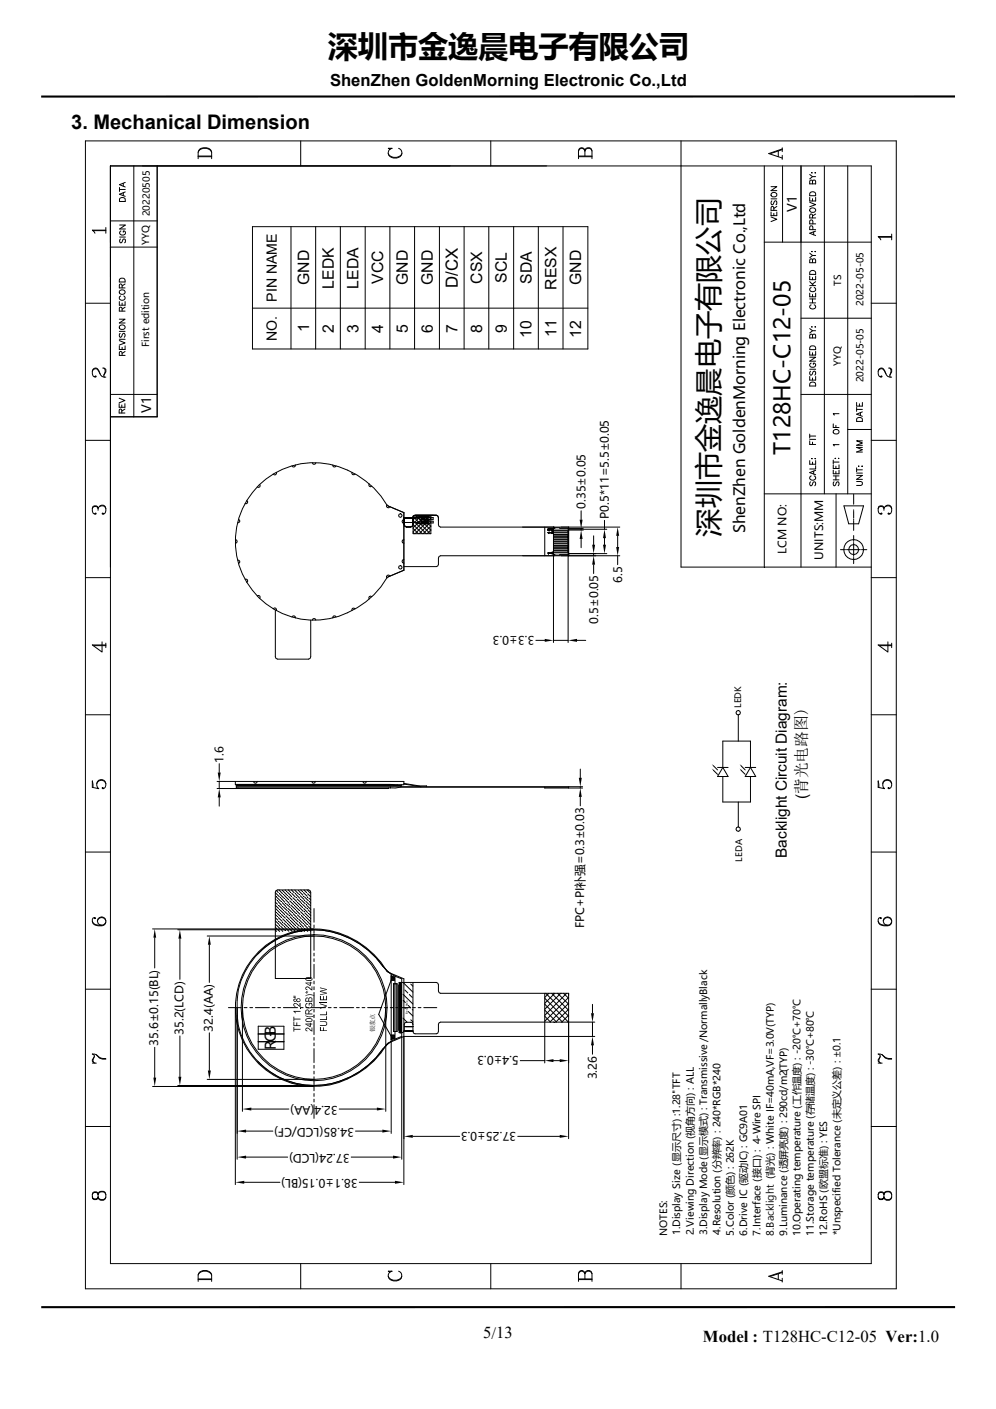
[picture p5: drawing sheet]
<svg xmlns="http://www.w3.org/2000/svg" width="210mm" height="297mm" viewBox="0 0 210 297" stroke-linecap="round" stroke-linejoin="round" font-family="sans-serif">
<path d="M8.7 20.1h192.7v.5h-192.7zM8.7 275.4l192.7-.1v.5h-192.7z" fill="#000"/>
<g fill="none" stroke="#000" stroke-width=".21">
<path d="M18 29.7h171v242h-171zM23.3 35h160.4v231.4h-160.4zM25.2 39.9h1.2M25.2 39.5v.9M26 38.7v.5M26.4 38.5l-1.2 .4 1.2 .5M28.2 35v52.9M33.1 35v52.9h-9.8M41.8 33.5v-1.4a1.52 1.52 0 0 1 1.4-1 1.52 1.52 0 0 1 1.4 1v1.4M41.8 32.1a1.6 1.6 0 0 1 2.8 0M41.8 33h2.8M41.8 32.9h2.8"/>
<path d="M63.4 29.7v5.3M81.9 32.4a1.66 1.66 0 0 0 2.8 0M84.1 31.3a1.06 1.06 0 0 1 .6 1.2 1.06 1.06 0 0 1-1.1 .8 1.25 1.25 0 0 1-1.3-.3 1.25 1.25 0 0 1-.3-1.3l.3-.3-.4-.1h.8l-.4 .1M103.5 29.7v5.3M122 31.8a.69 .69 0 0 1 .7-.5 .69 .69 0 0 1 .6 .5v1.1M122 33h2.8M122 32.9h2.8M123.3 31.8l-.1-.4a.7 .7 0 0 0-1.1 0l-.1 .4v1.7M123.3 31.8l.2-.4a.76 .76 0 0 1 .8-.2 .76 .76 0 0 1 .5 .6v1.7M123.3 31.8a.77 .77 0 0 1 .8-.6 .77 .77 0 0 1 .7 .6M143.6 29.7v89.9h40.1M161.2 35v84.6"/>
<path d="M162.6 39.4h1.2l-1.2 .8h1.2M164.1 31.8v1.2M164.9 31.2v.8M164.9 32.8v.8M164.9 31.4l-2.8 1 2.8 .9M164.9 31.5l-2.4 .9M165 35v16M168.9 35v84.6M170.7 36.8l.6 .4M171.2 36.4h.1zM171.3 38.2l.3-.2h.3l.1 .2v.6h-1.3l.2-.8 .4 .1v.7M171.9 36.4h.1z"/>
<path d="M172 37.2h-.7l-.6 .5M173.8 35v69.1M178.8 35v69.1M19.6 48.6h2.7M22.3 48.5h-2.8l.5 .7M22.3 48v1.2M23.3 46.6h9.8M23.3 52.1h9.8M25.2 58.9a.66 .66 0 0 1 .8-.2 .66 .66 0 0 1 .4 .7h-1.2zM25.2 41.9a.68 .68 0 0 1 1.2 .2v.4h-1.2zM25.2 47.4h1.2l-1.2 .9h1.2M25.2 50h1.2"/>
<path d="M25.4 50.4l-.2 .3 .2 .5h.2l.4-.8 .4 .1v.4l-.1 .3M25.5 48.7a.45 .45 0 0 0-.3 .5 .45 .45 0 0 0 .5 .4h.3a.43 .43 0 0 0 .5-.5 .43 .43 0 0 0-.5-.4v.3M26 40.6v.6M26.4 59.9l-.6 .4M26.4 40.5l-1.2 .4 1.2 .5M53.2 47.8h70.8v25.8h-70.8zM61.4 47.8v25.8M66.6 47.8v25.8M71.8 47.8v25.8M77 47.8v25.8M82.2 47.8v25.8M87.4 47.8v25.8"/>
<path d="M92.7 47.8v25.8M97.9 47.8v25.8M103.1 47.8v25.8M108.3 47.8v25.8M113.5 47.8v25.8M118.7 47.8v25.8M161.2 51h22.5M162.6 45.7l1.2 .5-1.2 .5M162.6 44.7v.8h1.2v-.8M162.6 41.9h1.2M162.8 42.3l-.2 .4 .2 .5 .2-.1 .4-.7 .2-.1 .2 .4-.2 .5M163.2 44.4l-.1-.8h-.4l-.1 .8h1.2"/>
<path d="M163.2 45v.5M163.8 43.5l-.6 .4M170.7 42.7l1.3 .4-1.3 .5M170.7 41.6v.8h1.3v-.8M170.7 58.2v.8h1.3v-.8M170.7 59.4l.9 .8M170.7 53.4l.6 .5M170.8 44.1a.61 .61 0 0 1 .8-.3 .61 .61 0 0 1 .3 .7 .6 .6 0 0 1-.7 .3 .6 .6 0 0 1-.4-.7zM170.8 57.3a.69 .69 0 0 1 1.2 .1v.5h-1.3zM170.9 40.5h.9l.2 .8h-1.3zM171.2 53h.1zM171.3 45.9v-.6l-.3-.2-.3 .3v.5h1.3"/>
<path d="M171.3 54.9l.3-.3h.3l.1 .3v.5h-1.3l.2-.8 .4 .1v.7M171.3 41.9v.5M171.3 58.5v.5M171.4 48.4l-.1-.8h-.4l-.2 .8h1.3M171.4 47.2l-.1-.7h-.5l-.1 .7h1.3M171.6 48.9v.6M171.9 53h.1zM172 53.9h-.7l-.6 .4M172 48.7l-1.3 .5 1.3 .5M172 45.1l-.7 .4M172 59.4l-.7 .5M185.3 50h2.7"/>
<path d="M188 49.9h-2.8l.5 .7M188 49.3v1.3M18 63.9h5.3M19.5 78.3a.71 .71 0 0 1 1-.4l.6 .9M20 79.4l.2-.2 .1 .2-.1 .1a.97 .97 0 0 1-.8-1 .97 .97 0 0 1 .9-.9 2.38 2.38 0 0 1 .9 1.5l.3 .3 .8 .1M21.7 77.6l.6 .3v.5l-.4 .7M21.9 77.6l.3 .4-.3 1.1 .1 .4M25.2 71.8l1.2 .5-1.2 .4M25.2 67.3h1.2l-1.2 .8h1.2M25.2 72.9v.8h1.2v-.8M25.2 63.6v.7h1.2v-.7M25.2 71.5h1.2"/>
<path d="M25.2 69.9h1.2M25.3 70.3l-.1 .3 .1 .5 .3-.1 .3-.7h.3l.2 .3-.2 .5M25.3 61.2a.59 .59 0 0 1 .7-.1 .59 .59 0 0 1 .3 .7 .57 .57 0 0 1-.8 .2 .57 .57 0 0 1-.2-.8zM25.4 62.4a.47 .47 0 0 0-.2 .5 .47 .47 0 0 0 .4 .4h.3a.47 .47 0 0 0 .5-.4 .47 .47 0 0 0-.3-.5M25.8 74.9l-.1-.7-.3-.1-.2 .1v.7h1.2M25.8 65.6l-.1-.7h-.5v.7h1.2M25.8 60.7l-.1-.7-.3-.1-.2 .1v.7h1.2M25.8 63.9v.4M25.8 73.2v.5M26.4 74.1l-.6 .4M26.4 64.8l-.6 .4M53.2 65h70.8"/>
<path d="M168.9 67.1h14.8M170.7 75.3h1.3l-1.3 .8h1.3M170.7 61.8v.8h1.3v-.8M170.7 74.1v.8h1.3v-.8M170.7 79.4v.7h1.3v-.7M170.7 77.8h1.3M170.7 69.3l.6 .4M170.7 63.9h1.3M170.7 63h1.3M170.7 60.2h1.3M170.9 78.3l-.2 .2 .2 .6 .3-.1 .4-.7h.2l.2 .2-.2 .6M170.9 73a.67 .67 0 0 1 .8 0 .67 .67 0 0 1 .3 .7h-1.3z"/>
<path d="M171.1 76.6a.49 .49 0 0 0-.3 .6 .49 .49 0 0 0 .7 .2 .44 .44 0 0 0 .5-.4 .44 .44 0 0 0-.5-.4v.2M171.1 64.3a.44 .44 0 0 0-.4 .5 .44 .44 0 0 0 .5 .3 .52 .52 0 0 0 .7-.1 .52 .52 0 0 0-.1-.7h-.1M171.1 60.6a.44 .44 0 0 0-.4 .5 .44 .44 0 0 0 .5 .4 .52 .52 0 0 0 .7-.2 .52 .52 0 0 0-.1-.6l-.1-.1M171.2 68.9h.1M171.3 70.7l.3-.3 .3 .1 .1 .2v.5h-1.3l.2-.7 .4 .1v.6M171.3 62.1v.5M171.3 63v.9M171.3 74.4v.5M171.3 79.7v.4M171.9 68.9h.1M172 69.7h-.7l-.6 .5M183.7 63.9h5.3"/>
<path d="M185.2 78.3a.71 .71 0 0 1 1.1-.4l.5 .9M185.7 79.4l.2-.2 .1 .2-.1 .1a.97 .97 0 0 1-.7-1 .97 .97 0 0 1 .8-.9 2.37 2.37 0 0 1 1 1.5l.2 .3 .8 .1M187.4 77.6h.2l.4 .3v.5l-.4 .7M187.6 77.6l.3 .4-.3 1.1 .1 .4M18 92.8h5.3M23.3 83.2h9.8M25.1 83.9l1.2 .5-1.2 .5M25.1 85.1v.8h1.2v-.8M25.7 87.1l-.1-.7-.3-.2-.1 .2-.1 .7h1.2M25.7 85.4v.5M26.3 86.2l-.6 .5M58.3 99.6l-.2 .5-.5-.2"/>
<path d="M62.3 98v.3l-.3 .2-.4-.3M65.9 97.6l.3 .3 .3-.1 .1-.2M70.2 98l.2 .5 .5-.3M74.2 99.6v.2l.2 .3h.2l.3-.2M168.9 83.2h14.8M170.7 91.5v.8M170.7 92.9v.8h1.3M170.7 97.1v.8h1.3v-.8M170.7 92.6h1.3M170.7 91.9h1.3M170.9 80.7h.9l.2 .7h-1.3zM171.2 96.7h.1z"/>
<path d="M171.3 93.2v.5M171.3 97.4v.5M171.6 99.3v.6M171.9 96.7h.1zM172 98.2v.7h-1.3M172 99.1l-1.3 .5 1.3 .5M175.7 89.4v.7h1.2M175.7 97v.8M175.7 98v.8h1.2v-.8M175.7 99.1v.8h1.2v-.8M175.7 97.4h1.2M176.1 96.7h.1z"/>
<path d="M176.3 89.7v.4M176.3 98.3v.5M176.3 99.4v.5M176.8 96.7h.1M176.9 93.7h-1.2l.2 .3M176.9 87.2h-1.2l.2 .3M178.8 90.5h4.9M180.6 86.3h1.2M180.6 84.9v.7h1.2v-.7M180.6 85.9v.8M180.6 98.6v.9M180.6 99.7h1.2"/>
<path d="M180.6 99h1.2M180.7 88.3a.68 .68 0 0 1 1.1 .1v.4h-1.2zM181.1 98.2v.2zM181.2 85.1v.5M181.4 87v.6M181.8 98.2v.2zM181.8 94.3h-1.2l1.2 .5-1.2 .5h1.2M181.8 92.9h-1.2l1.2 .5-1.2 .5h1.2M181.8 86.8l-1.2 .5 1.2 .5M183.7 92.8h5.3M19.5 107.2l.4-.4h.4l.4 .4a.82 .82 0 0 1 .8-.7 .82 .82 0 0 1 .8 .7 .93 .93 0 0 1-.5 1.2l-.3-.1 .2-.2 .1 .2M20.7 107.6l-.2-.8-.6-.2a.98 .98 0 0 0-.5 1 .98 .98 0 0 0 .8 .8l.1-.1-.1-.2-.2 .2"/>
<path d="M21 106.8a.85 .85 0 0 1 1.3 .4M49.6 113.8l.3 .1 .1 .2-.1 .3-.3 .1M50.1 118.1l.5 .2-.1 .3-.2 .2M50.3 109.5l.2 .2 .1 .2-.5 .3M52.1 105.5l.1 .2v.3l-.5 .2M54.6 102.3a16.9 16.9 0 0 1 22.5-.9l1.7 1.5 1.5 1.7 1.3 1.9 3.6 1.6v12.1l-3.6 1.6a17.4 17.4 0 0 1-25.5 5.5 16.7 16.7 0 0 1-1.5-25zM54.8 102.1v.6h-.6M77.8 102l.1 .5 .3 .1 .2-.1M81.6 106.4l-.1 .3 .2 .3 .3 .1 .2-.3M84.2 108.4h.5v.5l-.3 .2-.2-.2zM84.2 119.3h.5v.6h-.5zM85.2 113.8l-.3 .1-.1 .2 .1 .3 .3 .1"/>
<path d="M85.2 118l-.3 .1-.1 .2 .1 .3 .3 .1M85.2 109.6l-.3 .1-.1 .2 .1 .3 .3 .1M85.2 109.1l.2 1.8 1.2 .2 .3-.2 .2-.3M85.2 109.2h2.4M87.1 109.1l.1-.3 .3-.2h4.5l.3 .2 .2 .3v1.5l.1 .4 .3 .1h27v6.1h-27l-.3 .1-.1 .3v1.4l-.2 .3-.3 .2h-6.8M87.1 108.8h3.8v3.7h-3.8zM87.1 112.2l.3 .3M87.1 111.4l1.1 1.1M87.1 110.6l2 1.9M87.1 109.7l2.8 2.8M87.1 108.9l3.6 3.6M87.6 109.2a5 5 0 0 1 2.6-.3v1.5a5 5 0 0 1-2.6-.2h-2.4"/>
<path d="M87.8 108.8l3.1 3M87.9 108.8l-.8 .8M88.5 109.1h2.8v.4h-2.8zM88.5 109.9h2.8v.4h-2.8zM88.7 108.8l2.2 2.1M88.8 108.8l-1.7 1.6M88.8 108.9v1.5M89.3 109.5h.3M89.3 109.1h.3M89.4 109.2h.1v.2h-.1zM89.5 108.8l1.4 1.3M89.5 109.9h.4"/>
<path d="M89.5 110.3h.4M89.6 108.8l-2.5 2.5M89.6 110h.2v.2h-.2zM90.1 109.5l.1 .1M90.1 110.3h.1M90.2 109l-.1 .1M90.2 109.8l-.1 .1M90.4 108.8l.5 .5M90.4 108.8l-3.3 3.3M90.9 111.7l-.8 .8M90.9 110.9l-1.7 1.6M90.9 110l-2.5 2.5"/>
<path d="M90.9 109.2l-3.4 3.3M114.9 111.1v6.1M115.6 116.6h.8l.1-.2v.4l-.1-.2h-.7l-.1 .2zM115.6 112.3h.8l.1-.2v.4l-.1-.2h-.7v.2zM115.6 112.3h.1M115.6 116.6v.2l.1-.2 .7 .1M115.6 111.7l.3 .2h-.2zM115.6 111.5l.3-.1 .5 .5-.3-.3a.25 .25 0 0 0-.3-.1 .25 .25 0 0 0-.2 .3zM115.6 111.7l.1 .2M115.6 112.3l.8 .1M115.6 111.8h.1M115.7 112.3v.2v-.2"/>
<path d="M115.7 111.7l.2 .2-.2-.1M115.7 111.4v.1M115.8 111.4h.1M115.8 111.9h.1M116 111.5h-.4v.2M116 111.5h.1M116.1 111.5l.1 .1M116.1 111.6v.1M116.1 111.6l-.4-.1-.1 .3M116.1 111.7l.2 .1M116.2 111.7h.1M116.2 111.6v.1"/>
<path d="M116.3 111.4h.2v.5zM116.3 111.4h.2v.5h-.2M116.3 111.4l.1 .1M116.3 111.8v.1M116.3 111.7v.1M116.3 111.4v.1M116.4 111.5v.4l-.1-.2M116.4 111.9h.1M116.4 112.5h.1M116.4 116.5l-.8 .1M116.4 116.8h.1M116.4 112.1l.1 .4"/>
<path d="M116.4 116.4l.1 .4M116.4 116.4h.1M116.4 112.2l-.8 .1M116.4 112.1h.1M116.7 116.1h3.1v.3h-3.1M116.7 115.6h3.1v.3h-3.1M116.7 115.1h3.1v.4h-3.1M116.7 114.7h3.1v.3h-3.1M116.7 114.2h3.1v.3h-3.1M116.7 113.8h3.1v.3h-3.1M116.7 113.3h3.1v.3h-3.1M116.7 112.8h3.1v.3h-3.1"/>
<path d="M116.7 112.3h3.1v.4h-3.1M116.7 111.9h3.1v.3h-3.1M116.7 111.1v6.1M116.7 117.3v18.2M116.7 111.4h.3v-.1l2.8 .1v.3h-3.1M116.7 116.5h3.1v.4h-1.7v.1h-1.1v-.1h-.3M119.8 117.1v18.4M119.9 111.7h3.1M119.9 111.4h3.1M119.9 116.7h8.1M119.9 111.6h8.1M120 111.1h10.7"/>
<path d="M120 117.2h10.7M122.5 107.7v1.9M122.5 111.4v.3M122.5 113.6v1.9M125.2 113v1.8M125.2 116.7v.5M125.2 119v1.9M127.5 109.7v1.9M127.5 113.4v1.4M130.2 113v2.3M130.2 117.2v1.8M161.2 104.1h22.5"/>
<path d="M170.9 101.6l-.2 .3 .2 .5 .3-.1 .4-.7h.2l.2 .3-.2 .5M171.1 100.3a.51 .51 0 0 0-.3 .7 .51 .51 0 0 0 .7 .2 .46 .46 0 0 0 .5-.3 .46 .46 0 0 0-.3-.6M175.7 101.2h1.2M175.7 100.3h1.2M175.9 101.6l-.2 .3 .2 .5 .3-.1 .4-.7h.1l.2 .3-.2 .5M176.3 100.3v.9M176.3 104.1v15.5M177.2 115.9h1M178 106.6h4.1l-1 3.8h-2.1zM178.4 115.9h.1M178.7 115.9h2.7M180 104.2v2.1"/>
<path d="M180 107.5v.1M180 107.8v1.4M180 109.4v.2M180 109.7v2.1M180 112.9v1.2M180 114.2v.1M180 114.5v2.7M180 117.4v.1M180 117.6v1.2M180.6 101.5h.9l.3 .4v.3l-.3 .1h-.9M180.6 100.2h1.2l-1.2 .9h1.2M181.5 115.9h.1"/>
<path d="M181.8 115.9h1M185.2 107.2l.4-.4h.4l.4 .4a.82 .82 0 0 1 .8-.7 .82 .82 0 0 1 .8 .7 .93 .93 0 0 1-.5 1.2l-.3-.1 .2-.2 .1 .2M186.4 107.6l-.1-.8-.7-.2a.98 .98 0 0 0-.4 1 .98 .98 0 0 0 .7 .8l.1-.1-.1-.2-.2 .2M186.7 106.8a.85 .85 0 0 1 1.3 .4M18 121.8h5.3M19.7 136.1h2.6M21.5 135.3v2.2l-2-1.5h2.8M22.3 135.6v.9M51.7 122.1l.5 .2-.1 .5M54.2 125.6h.6v.5M57.6 128.3l.5-.1 .2 .5M58.1 128.6v9.9l.1 .3 .3 .2h6.6l.3-.2 .1-.3v-7.8"/>
<path d="M61.6 130.1l.4-.3 .3 .2v.3M65.9 130.7l.3-.3 .3 .1 .1 .2M70.9 130.1l-.5-.3-.2 .5M74.9 128.4l-.3-.2h-.2l-.2 .2v.3M78.4 125.8l-.2-.1-.3 .1-.1 .5M82.2 121.5l-.2-.3-.3 .1-.2 .3 .1 .2M113 135h1.9M116.7 135h3.1M121.7 135h1.8M183.7 121.8h5.3M185.5 136.1h2.5M187.2 135.3v2.2l-2-1.5h2.8"/>
<path d="M188 135.6v.9M18 150.7h5.3M155.7 150.7v5.5M183.7 150.7h5.3M18 179.6h5.3M19.6 166l-.1-1.4v1.4l1.3 .3a1.03 1.03 0 0 1-.3-1.5 1.03 1.03 0 0 1 1.5-.2 1.03 1.03 0 0 1 0 1.5l-.2 .2-.3-.2 .2-.1 .1 .1M20.4 165.2a1 1 0 0 1 1-.7 1 1 0 0 1 .9 .7M45.8 164.7h3.7M45.8 166.2h4.3M46.2 161v1.9M46.2 164.7v1.5M46.2 168.1v1.8"/>
<path d="M49.6 164.7h35.6v.7h-35.6zM49.7 165.4l34 .1 1-.1M49.8 165.9h70.1v.2h-5v-.1M50.2 166.1v.1h31.7v-.1M50.2 165.5v.1M53.5 164.7l.1 .3 .3 .1 .2-.1 .1-.3M65.8 164.7l.1 .3 .2 .1 .3-.1 .1-.3M76.5 164.7l.1 .3 .3 .1 .2-.1 .2-.3M81.9 165.5v.1M82.3 165.9v.2M84.5 165.9v-.3h-34.7v.5h32.5M85.2 165.2l3.2 .5h1.6v.2"/>
<path d="M85.2 165.3l3.6 .6M119.9 166h-35.5l-2.1 .1M120 166.1h2.9M120 165.9h2.9M122.4 162.1v1.9M122.4 165.9v.2M122.4 168v1.9M150.4 161.4l.9 .9M150.4 162.4l.9 .8M151.3 161.8h2.2M152.4 161.8l1.1 1.9h-2.2zM152.4 161.8v-5.6h5.9v5.6"/>
<path d="M152.4 163.7v5.4h5.9v-5.4M155.7 169.1v5.2M156.3 161.4l.8 .9M156.3 162.4l.8 .8M157.1 161.8h2.3M158.3 161.8l1.1 1.9h-2.3zM183.7 179.6h5.3M185.3 166l-.1-1.4v1.4l1.3 .3a1.02 1.02 0 0 1-.2-1.6 1.02 1.02 0 0 1 1.6 .1 .9 .9 0 0 1-.5 1.5l-.2-.2 .2-.1 .1 .1M186.2 165.2a.98 .98 0 0 1 .9-.7 .98 .98 0 0 1 .9 .7M19.5 194.2a1.72 1.72 0 0 0 2.7 .5l.1-.3M19.9 193.5l.1 .2 .2-.2h-.6a1.09 1.09 0 0 0 0 1.2 1.09 1.09 0 0 0 1.1 .5h.8a.91 .91 0 0 0 .9-1.1 .91 .91 0 0 0-1.2-.7 .91 .91 0 0 0-.5 1.3l.3 .2 .4 .1M20.5 194.1a.92 .92 0 0 1 .9-.7 .92 .92 0 0 1 .9 .7"/>
<path d="M32.2 195.8h33.9M32.6 197.7v6.4M37.5 196h28.6M37.9 197.9v8.6M43.7 197.3h22.4M44.1 199.2v7.9M58.1 196.1l.2 .3M58.1 195.5l.1 .1M58.1 194.1l.8 .8M58.1 193.5l.5 .5M58.1 192.8l.2 .3M58.1 192.2h.1"/>
<path d="M58.1 190.8l.7 .7M58.1 190.2l.4 .4M58.1 189.5l.2 .2M58.1 188.2l.8 .9M58.2 187.7l.3-.1h6.6l.3 .1 .1 .4v18.2h-7.4v-18.2zM58.2 191.6l.8 .8M58.3 195l.8 .8M58.3 187.7l.4 .5M58.3 189.1l.9 .9M58.4 192.5l.9 .8M58.5 195.9l.5 .5M58.6 190l.8 .9"/>
<path d="M58.7 193.4l.8 .8M58.8 187.6l.8 .8M58.9 190.9l.8 .9M58.9 194.3l.9 .9M59 188.5l.8 .8M59.1 191.9l.8 .8M59.2 195.2l.8 .9M59.3 189.4l.8 .8M59.3 192.8l.9 .8M59.4 196.1l.2 .3M59.5 190.3l.8 .8M59.6 193.7l.8 .8"/>
<path d="M59.7 187.8l.8 .9M59.8 191.2l.8 .8M59.8 194.6l.9 .8M59.9 188.7l.8 .9M60 192.1l.8 .8M60.1 195.5l.8 .8M60.1 187.6l.1 .1M60.2 189.6l.8 .9M60.2 193l.9 .9M60.4 190.6l.9 .8M60.5 193.9l.8 .9M60.6 188.1l.8 .8"/>
<path d="M60.7 191.5l.8 .8M60.7 194.8l.9 .9M60.8 187.6l.3 .4M60.8 189l.8 .8M60.9 192.4l.8 .8M61 195.7l.6 .7M61.1 189.9l.8 .8M61.1 193.3l.9 .8M61.3 190.8l.9 .8M61.4 194.2l.8 .8M61.5 187.6l.6 .6M61.5 188.3l.8 .8"/>
<path d="M61.6 191.7l.8 .8M61.6 195.1l.9 .8M61.7 189.2l.9 .8M61.8 192.6l.8 .8M61.9 196l.4 .4M62 190.1l.8 .8M62.1 193.5l.8 .8M62.2 187.6l.8 .9M62.2 191l.9 .9M62.3 194.4l.8 .8M62.4 188.5l.8 .9M62.5 191.9l.8 .9"/>
<path d="M62.6 195.3l.8 .8M62.6 189.5l.9 .8M62.7 192.9l.8 .8M62.8 196.2l.1 .2M62.9 190.4l.8 .8M63 193.8l.8 .8M63.1 187.9l.8 .8M63.1 191.3l.9 .8M63.2 194.7l.8 .8M63.3 188.8l.8 .8M63.4 192.2l.8 .8M63.4 187.6l.2 .2"/>
<path d="M63.5 195.6l.7 .8M63.5 189.7l.9 .9M63.6 193.1l.8 .8M63.8 190.6l.8 .9M63.9 194l.8 .8M64 188.2l.8 .8M64 191.5l.9 .9M64.1 187.6l.5 .5M64.1 194.9l.8 .8M64.2 189.1l.8 .8M64.3 192.4l.8 .9M64.4 195.8l.5 .6"/>
<path d="M64.4 190l.9 .8M64.6 193.3l.7 .9M64.7 190.9l.8 .8M64.8 187.6l.7 .7M64.8 194.2l.7 .8M64.9 188.4l.6 .7M64.9 191.8l.6 .6M65 195.2l.5 .5M65.1 189.3l.4 .4M65.2 192.7l.3 .3M65.3 196.1l.2 .2M65.3 190.2l.2 .2"/>
<path d="M65.5 193.6v.1M66.2 196a16.4 16.4 0 0 0-11.9 5.1M66.2 196a18.2 18.2 0 0 1 14.5 7.6M66.2 196a16.2 16.2 0 0 0-16.2 14.8v33.6M66.2 191.5v2.9M66.2 195v.6M66.2 196.2v.6M66.2 197.4v2.9M185.2 194.2a1.72 1.72 0 0 0 2.7 .5l.1-.3M185.6 193.5l.1 .2 .2-.2h-.6a1.09 1.09 0 0 0 0 1.2 1.09 1.09 0 0 0 1.1 .5h.8a.93 .93 0 0 0 .9-1 .93 .93 0 0 0-.9-.9 .93 .93 0 0 0-.9 .9l.4 .7 .4 .1M186.3 194.1a.92 .92 0 0 1 .8-.7 .92 .92 0 0 1 .9 .7M18 208.5h5.3"/>
<path d="M37.9 218.4v8.6M44.1 217.7v8M48.2 212.4h2.7M49.6 212.5v37.2M50 214.1a16.2 16.2 0 0 0 16.2 14.7M51.1 212.5v21.8M51.5 212.4h.6M52.7 212.4h.6M53.9 212.4h2.9M54.5 216.3h5.4v4.9h-5.4zM54.5 219.6h5.4M54.5 218h5.4"/>
<path d="M54.6 200.6a16.9 16.9 0 0 1 22.5-.9l1.7 1.5 1.5 1.7 1.3 1.9 3.6 1.6v12.1l-3.3 1.4a21.7 21.7 0 0 1-6.6 6.5 16.6 16.6 0 0 1-22-3.5 16.6 16.6 0 0 1 1.3-22.3zM57.4 212.4h.6M58.6 212.4h.6M59.8 212.4h2.9M63.3 212.4h.6M64.5 212.4h.6M65.7 212.4h2.9M66.2 200.9v.6M66.2 202.1v.6M66.2 203.3v2.9M66.2 206.8v.6M66.2 208v.6"/>
<path d="M66.2 209.2v3M66.2 212.8v.6M66.2 214v.5M66.2 215.1v3M66.2 218.7v.6M66.2 219.9v.6M69.2 212.4h.6M70.4 212.4h.6M71.6 212.4h3M75.2 212.4h.6M76.4 212.4h.5M77.5 212.4h3"/>
<path d="M80.7 203.6l1.1 1.3 1.4 .9 1.5 .6v12.1l-1.5 .6-1.4 .9-1.1 1.2M80.7 203.6l1.8 1.8v14.1l-1 .8-.8 .9M81.1 212.4h.6M81.3 212.5v21.8M82.3 212.4h.6M82.5 219.6v19.3M82.5 218.2h.7v.7l-.7 .3M82.5 205.7l.7 .3v.7l-.7-.1-2.6 7.2 2.6 4.7 .5 .4M82.5 206.4l.2 .3M82.5 206.3l.4 .4M82.5 206.1l.5 .6M82.5 205.9l.7 .7"/>
<path d="M82.5 205.8l.7 .6M82.5 219l.1 .1M82.5 218.8l.2 .3M82.5 218.6l.3 .4M82.5 218.3l.6 .6M82.6 218.2l.6 .6M82.7 205.8l.5 .5M82.7 218.2l.5 .4M82.9 218.2l.3 .3M83 205.9l.2 .2M83 207.4h.7v10.1h-.7zM83 218.2l.2 .1"/>
<path d="M83.3 205.6v13.6M83.5 212.4h2.9M84.2 217l.4 .1zM84.2 216.9l.4 .1zM84.2 216.8l.4 .1zM84.2 216.7l.4 .1zM84.2 216.6l.4 .1zM84.2 216.5l.4 .1zM84.2 216.4l.4 .1zM84.2 216.2l.4 .1zM84.2 216.1l.4 .1zM84.2 216l.4 .1z"/>
<path d="M84.2 215.9l.4 .1zM84.2 215.8l.4 .1zM84.2 215.7l.4 .1zM84.2 215.6l.4 .1zM84.2 215.5h.4zM84.2 215.4h.4zM84.2 215.2l.4 .1zM84.2 215.1l.4 .1zM84.2 215l.4 .1zM84.2 214.9l.4 .1zM84.2 214.8l.4 .1zM84.2 214.7h.4z"/>
<path d="M84.2 214.6h.4zM84.2 214.5h.4zM84.2 214.4h.4zM84.2 214.2l.4 .1zM84.2 214.1l.4 .1zM84.2 214l.4 .1zM84.2 213.9l.4 .1zM84.2 213.8l.4 .1zM84.2 213.7h.4zM84.2 213.6h.4zM84.2 213.5h.4zM84.2 213.4h.4z"/>
<path d="M84.2 213.2l.4 .1zM84.2 213.1l.4 .1zM84.2 213l.4 .1zM84.2 212.9l.4 .1zM84.2 212.8l.4 .1zM84.2 212.7h.4zM84.2 212.6h.4zM84.2 212.5h.4zM84.2 212.4h.4zM84.2 212.2l.4 .1zM84.2 212.1l.4 .1zM84.2 212l.4 .1z"/>
<path d="M84.2 211.9l.4 .1zM84.2 211.8l.4 .1zM84.2 211.7h.4zM84.2 211.6h.4zM84.2 211.5h.4zM84.2 211.3l.4 .1zM84.2 211.2l.4 .1zM84.2 211.1l.4 .1zM84.2 211l.4 .1zM84.2 210.9l.4 .1zM84.2 210.8h.4zM84.2 210.7h.4z"/>
<path d="M84.2 210.6h.4zM84.2 210.4l.4 .1zM84.2 210.3l.4 .1zM84.2 210.2l.4 .1zM84.2 210.1l.4 .1zM84.2 210l.4 .1zM84.2 209.9l.4 .1zM84.2 209.8h.4zM84.2 209.6l.4 .1zM84.2 209.5l.4 .1zM84.2 209.4l.4 .1zM84.2 209.3l.4 .1z"/>
<path d="M84.2 209.2l.4 .1zM84.2 209.1l.4 .1zM84.2 209l.4 .1zM84.2 208.9l.4 .1zM84.2 208.7l.4 .1zM84.2 208.6l.4 .1zM84.2 208.5l.4 .1zM84.2 208.4l.4 .1zM84.2 208.3l.4 .1zM84.2 208.2l.4 .1zM84.2 208.1l.4 .1zM84.2 208l.4 .1z"/>
<path d="M84.2 207.8l.4 .1zM84.2 207.7l.4 .1zM84.2 207.6l.4 .1zM84.2 217.1l.4 .1zM84.2 208.5h.4v.2h-.4M84.2 216.9h.4v.3h-.4M84.2 207.6h.4l-.4 .1M84.2 216.4h.4v.3h-.4M84.2 217.1h.4M84.2 207.8h.4h-.4M84.2 207.9h.4h-.4M84.2 208h.4v.3h-.4"/>
<path d="M84.2 208.8h.4h-.4M84.2 208.9h.4h-.4M84.2 209h.4v.3h-.4M84.2 209.3h.4l-.4 .1M84.2 209.4h.4v.3h-.4M84.2 209.8h.4h-.4M84.2 209.9h.4h-.4M84.2 210h.4v.3h-.4M84.2 210.3h.4l-.4 .1M84.2 210.4h.4v.3h-.4M84.2 211h.4v.2h-.4M84.2 211.2h.4l-.4 .1"/>
<path d="M84.2 211.3h.4l-.4 .1M84.2 211.5h.4v.2h-.4M84.2 212h.4v.2h-.4M84.2 212.3h.4h-.4M84.2 212.4h.4M84.2 212.5h.4v.2h-.4M84.2 212.9h.4v.3h-.4M84.2 213.3h.4h-.4M84.2 213.4h.4h-.4M84.2 213.5h.4v.2h-.4M84.2 213.9h.4v.3h-.4M84.2 214.3h.4h-.4"/>
<path d="M84.2 214.4h.4h-.4M84.2 214.5h.4v.1h-.4M84.2 214.7h.4h-.4M84.2 214.8h.4l-.4 .1M84.2 214.9h.4v.3h-.4M84.2 215.3h.4h-.4M84.2 215.4h.4h-.4M84.2 215.5h.4v.2h-.4M84.2 215.7h.4l-.4 .1M84.2 215.8h.4l-.4 .1M84.2 215.9h.4v.3h-.4M84.2 216.7h.4l-.4 .1"/>
<path d="M84.2 216.8h.4l-.4 .1M84.2 217h.4M84.2 216.6h.4M84.2 216.5h.4M84.2 216.3h.4M84.2 216.1h.4M84.2 216h.4M84.2 215.5h.4M84.2 215.1h.4M84.2 215h.4M84.2 214.5h.4M84.2 214.1h.4"/>
<path d="M84.2 214h.4M84.2 213.8h.4M84.2 213.6h.4M84.2 213.5h.4M84.2 213.1h.4M84.2 213h.4M84.2 212.8h.4M84.2 212.7h.4M84.2 212.6h.4M84.2 212.5h.4M84.2 212.1h.4M84.2 211.9h.4"/>
<path d="M84.2 211.8h.4M84.2 211.7h.4M84.2 211.6h.4M84.2 211.5h.4M84.2 211.1h.4M84.2 210.9h.4M84.2 210.8h.4M84.2 210.7h.4M84.2 210.6h.4M84.2 210.5h.4M84.2 210.2h.4M84.2 210.1h.4"/>
<path d="M84.2 209.6h.4M84.2 209.5h.4M84.2 209.2h.4M84.2 209.1h.4M84.2 208.6h.4M84.2 208.4h.4M84.2 208.3h.4M84.2 208.2h.4M84.2 208.1h.4M84.3 217.4l.2 .1zM84.3 207.4l.2 .1zM84.4 207.6v-.4v.4"/>
<path d="M84.4 217.2v.5M84.6 208.3v.1M84.6 208.4v.1M84.6 210.8h.1M84.6 210.9h.1M84.6 211.8h.1M84.6 211.9h.1M84.6 212.8h.1M84.6 213.8h.1M84.6 216.3h.1M84.7 218.6v25.8M85 214.6l.9 .9"/>
<path d="M85 209.6l2.1 2.1M85 210.9l.5 .4M85.1 207.2l2 2M85.2 218.6v31.1M85.2 218.5h40.2M85.3 212.4l.2 .2M85.3 216.4h1.8M85.4 208.7l.6 .6M86.1 213.3l1 .9M86.1 212l.5 .5M86.3 209.6l.6 .7M86.6 215l.5 .4"/>
<path d="M86.6 207.5l.5 .4M86.9 212.8l.2 .1M87 212.4h.6M87.1 207.2v10.3l.1 .3 .3 .1h4.5l.3-.1 .2-.3v-1.6l.1-.3 .3-.1h27M87.1 217.4h-1.9M88.2 212.4h.6M89.4 212.4h2.7M114.9 214.2l1.2 1.3M114.9 212.9l2.5 2.6M114.9 211.7l3.7 3.8M114.9 210.4l5 5.1M114.9 209.4v6.1"/>
<path d="M114.9 215.5v8.6M115.1 209.4l4.8 4.8M115.7 209.4l-.8 .9M116.3 209.4l3.6 3.6M117 209.4l-2.1 2.1M117.6 209.4l2.3 2.3M118.2 209.4l-3.3 3.4M118.8 209.4l1.1 1M119.5 209.4l-4.6 4.7M119.9 215.5v-6.1h-27l-.3-.1-.1-.4v-1.3l-.2-.3-.3-.2h-7.8v10.6l.9-.1 .3-2 1.2-.1 .3 .1 .2 .4M119.9 215.5v24.5M119.9 215.3l-.2 .2"/>
<path d="M119.9 214l-1.5 1.5M119.9 212.8l-2.7 2.7M119.9 211.5l-4 4M119.9 210.3l-5 5M120 215.5h5.4M124.9 211.7v1.9M124.9 215.5v3M183.7 208.5h5.3M18 237.5h5.3M19.5 224.1h.8M19.9 222.8l-.3 .6 .1 .6M20.3 222.4a2.03 2.03 0 0 0 2 .9"/>
<path d="M22.3 223.1a2.1 2.1 0 0 1-2-.7l-.8-.2 .4 .3-.4 1.2 .5 .4M32.2 229h33.9M32.6 220.8v6.4M37.5 228.8h28.6M43.7 227.6h22.4M51.9 238.5h5.6M53 233.8h7.9M54.3 223.8a16.2 16.2 0 0 0 11.9 5M66.2 221.1v2.9M66.2 224.6v.6M66.2 225.8v.6M66.2 227v3"/>
<path d="M66.2 230.5v.6M66.2 231.7v.6M66.2 232.9v2.9M71.5 233.8h8M75 238.5h5.6M80.7 221.2a17.9 17.9 0 0 1-14.5 7.6M87 239.6h9.9M109.2 239.6h8.8M109.7 223.6h5.2M116.7 223.6h1.3M124.9 220.4v1.8M183.7 237.5h5.3"/>
<path d="M185.2 224.1h.8M185.6 222.8l-.3 .6 .2 .6M186 222.4a2.03 2.03 0 0 0 2 .9M188 223.1a2.1 2.1 0 0 1-2-.7l-.8-.2 .4 .3-.4 1.2 .5 .4M19.5 252.4l.1 .4 .7 .1a.99 .99 0 0 0 0-1.6h-.4a.98 .98 0 0 0-.3 1.3l.7 .2 .4-.4M19.5 251.8l.4-.4h.4l.4 .4M20.7 251.8l.1-.4a.96 .96 0 0 1 1.4 0 1.16 1.16 0 0 1-.4 1.6l-.8-.1-.3-.5M20.7 252.4l.1 .2a.96 .96 0 0 0 1.4 0l.1-.2M20.7 251.8l.5-.5h.6l.5 .5M51.5 249.2h7.5M51.9 243.9h8.8M74.1 243.9h8.8"/>
<path d="M75.8 249.2h7.5M185.2 252.4l.1 .4 .7 .1a.99 .99 0 0 0 0-1.6h-.4a.98 .98 0 0 0-.3 1.3l.7 .2 .4-.4M185.2 251.8l.4-.4h.4l.4 .4M186.4 251.8l.1-.4a.96 .96 0 0 1 1.4 0 1.16 1.16 0 0 1-.4 1.6l-.8-.1-.3-.5M186.4 252.4l.1 .2a.96 .96 0 0 0 1.4 0l.1-.2M186.4 251.8l.6-.5h.5l.5 .5M41.8 270.1v-1.3a1.52 1.52 0 0 1 1.4-1 1.52 1.52 0 0 1 1.4 1v1.3M41.8 268.8a1.63 1.63 0 0 1 2.8 0M41.8 269.8h2.8M41.8 269.6h2.8M63.4 266.4v5.3M81.9 269.1a1.6 1.6 0 0 0 2.8 0"/>
<path d="M84.1 268a1.06 1.06 0 0 1 .6 1.2 1.06 1.06 0 0 1-1.1 .8 1.25 1.25 0 0 1-1.3-.2 1.25 1.25 0 0 1-.3-1.4l.3-.3-.4-.1h.8l-.4 .1M103.5 266.4v5.3M122 268.5a.7 .7 0 0 1 .7-.5 .7 .7 0 0 1 .6 .5v1.1M122 269.8h2.8M122 269.6h2.8M123.3 268.5a.71 .71 0 0 0-.8-.7l-.4 .3-.1 .4v1.6M123.3 268.5a.75 .75 0 0 1 .8-.7 .75 .75 0 0 1 .7 .7v1.6M123.3 268.5a.78 .78 0 0 1 .8-.5 .78 .78 0 0 1 .7 .5M143.6 266.4v5.3M164.1 268.5v1.3M164.9 268.1l-2.8 1 2.8 .9M164.9 268.3l-2.4 .8"/>
<path d="M164.9 267.8v.8M164.9 269.5v.8"/>
<circle cx="163.1" cy="41.1" r=".56"/>
<circle cx="25.7" cy="69" r=".56"/>
<circle cx="176.3" cy="91" r=".56"/>
<circle cx="180" cy="115.9" r="1.05"/>
<circle cx="180" cy="115.9" r="2.09"/>
<circle cx="155.7" cy="150.3" r=".47"/>
<circle cx="155.7" cy="174.8" r=".47"/>
<circle cx="66.2" cy="212.4" r="15.4"/>
<circle cx="66.2" cy="212.4" r="15.1"/>
</g>
<g fill="#000">
<path d="M115.6 111.5v.2zM115.7 111.5l-.1 .1zM115.7 116.6l-.1 .2zM115.6 116.6v.2zM115.7 112.3v.2zM115.7 111.4v.1zM115.7 116.6h.7zM115.7 112.3h.7zM115.8 111.8v.1zM115.8 111.4v.1zM116.4 116.5v.2zM116.4 112.2v.2z"/>
<path d="M116.5 111.4l-.1 .5zM116.4 111.4v.5zM116.5 116.4l-.1 .4zM116.4 116.4v.4zM116.5 112.1l-.1 .4zM116.4 112.1v.4zM122.5 111.7l.4 1.9h-.7zM122.2 109.6h.7l-.4 1.8zM124.9 114.8h.6l-.3 1.9zM125.2 117.2l.3 1.8h-.6zM127.2 114.8h.6l-.3 1.9zM127.5 111.6l.3 1.8h-.6z"/>
<path d="M130.2 111.1l.4 1.9h-.7zM129.9 115.3h.7l-.4 1.9zM114.9 134.7l1.8 .3-1.8 .3zM119.8 135l1.9-.3v.6zM46.2 166.2l.3 1.9h-.6zM45.9 162.9h.6l-.3 1.8zM122.1 164h.6l-.3 1.9zM122.4 166.1l.3 1.9h-.6zM150.1 161.1l.4 .3-.1 .1zM150.1 162l.4 .3-.1 .1zM156 161.1l.3 .3-.1 .1zM156 162l.3 .3-.1 .1z"/>
<path d="M32.6 195.8l.3 1.9h-.6zM37.9 196l.3 1.9h-.6zM44.1 197.3l.4 1.9h-.7zM124.6 213.6h.6l-.3 1.9zM32.3 227.2h.6l-.3 1.8zM37.6 227h.6l-.3 1.8zM43.8 225.7h.7l-.4 1.9zM50 238.5l1.9-.4v.7zM51.1 233.8l1.9-.3v.6zM79.5 233.5l1.8 .3-1.8 .3zM80.6 238.1l1.9 .4-1.9 .3zM85.2 239.6l1.8-.3v.6z"/>
<path d="M114.9 223.6l1.8-.3v.6zM118 239.3l1.9 .3-1.9 .3zM118 223.3l1.9 .3-1.9 .3zM124.9 218.5l.3 1.9h-.6zM49.6 249.2l1.9-.3v.7zM50 243.9l1.9-.3v.6zM82.9 243.6l1.8 .3-1.8 .3zM83.3 248.9l1.9 .3-1.9 .4z"/>
<path d="M61.8 213.1h1.6v.2h-1.2l-.1 .2z" fill-rule="evenodd"/>
<path d="M61.9 211.7l.1-.1 .1 .4 .2 .1v.2l-.4-.3z" fill-rule="evenodd"/>
<path d="M61.9 210.7l.1-.1 .2 .5 .3-.4a.43 .43 0 0 1 .7-.2 .43 .43 0 0 1 0 .7v-.5h-.5a.44 .44 0 0 1-.4 .5 .44 .44 0 0 1-.4-.5z" fill-rule="evenodd"/>
<path d="M61.9 216.5h.2v.4h1.3v.2h-1.3v.4h-.2z" fill-rule="evenodd"/>
<path d="M61.9 215.4h.2v.7h.4v-.6h.2v.6h.7v.2h-1.5z" fill-rule="evenodd"/>
<path d="M61.9 214.3h.2v.4h1.3v.2h-1.3v.4h-.2z" fill-rule="evenodd"/>
<path d="M61.9 209.9l.5 .2h-.5z" fill-rule="evenodd"/>
<path d="M61.9 210.2l.5 .1-.5 .1z" fill-rule="evenodd"/>
<path d="M62 211.6a1 1 0 0 1 1.2 .5v-.6h.2v.8l-.4-.2a.9 .9 0 0 0-.9-.4l-.1 .1z" fill-rule="evenodd"/>
<path d="M62 210.6h.4l.1 .3-.2-.2-.3 .2z" fill-rule="evenodd"/>
<path d="M62.2 213.3l.2 .3-.3-.1z" fill-rule="evenodd"/>
<path d="M62.6 210.9l.3 .2 .3-.2v.3h-.5l-.1-.1z" fill-rule="evenodd"/>
<path d="M63.2 212.5h.2v.1h-.2z" fill-rule="evenodd"/>
<path d="M64.5 216.7v.3l.3 .4-.4-.2z" fill-rule="evenodd"/>
<path d="M64.4 215.8l.9 .5v-.7h.2v.2h.4v.2h-.4v.5h-.2l-.9-.6z" fill-rule="evenodd"/>
<path d="M64.4 215.8h.9v.5v-.3h-.6z" fill-rule="evenodd"/>
<path d="M64.4 214.9a1.2 1.2 0 0 1 1.4-.1v.3a.93 .93 0 0 0-1.3 0v.2z" fill-rule="evenodd"/>
<path d="M64.4 214l.7 .3 1.2-.3a1.27 1.27 0 0 1-1.9 0z" fill-rule="evenodd"/>
<path d="M64.6 212.9v.8h.4l.1-.8 .1 .8h.7v.1h-1.5v-.8z" fill-rule="evenodd"/>
<path d="M64.5 211.6v.4a.63 .63 0 0 0 .6 .4 .63 .63 0 0 0 .6-.4l.1-.4a.73 .73 0 0 1-.6 1 .73 .73 0 0 1-.8-.9z" fill-rule="evenodd"/>
<path d="M64.6 210.3v.7h.4l.2-.7v.7h.5l.1-.7 .1 .9h-1.5z" fill-rule="evenodd"/>
<path d="M64.4 209.9a1.48 1.48 0 0 1 1.9 .1l-.9-.2z" fill-rule="evenodd"/>
<path d="M64.4 209.1l.2 .1-.2 .1z" fill-rule="evenodd"/>
<path d="M64.5 208.1v.3l.3 .4-.4-.3z" fill-rule="evenodd"/>
<path d="M64.4 207.1l.9 .6v-.7h.2v.1h.4v.2h-.4v.5h-.2z" fill-rule="evenodd"/>
<path d="M64.4 207.1h.9v.6v-.4z" fill-rule="evenodd"/>
<path d="M64.6 206.1l.2-.1a.59 .59 0 0 1 1 .4 .93 .93 0 0 0-1.3 0v.2l-.1-.2z" fill-rule="evenodd"/>
<path d="M64.5 215.1a.92 .92 0 0 0 1.3 0v-.3a.49 .49 0 0 1-.1 .6 .49 .49 0 0 1-.6 .1l-.6-.2z" fill-rule="evenodd"/>
<path d="M64.5 206.4a.92 .92 0 0 0 1.3 0v-.2a.47 .47 0 0 1-.1 .5 .47 .47 0 0 1-.6 .1l-.6-.2z" fill-rule="evenodd"/>
<path d="M64.5 216.7a1.05 1.05 0 0 1 1.2 .5v-.6h.2v.9l-.3-.1a.77 .77 0 0 0-1-.5l-.1 .1z" fill-rule="evenodd"/>
<path d="M64.6 211.5h.2l.1 .1-.4 .4z" fill-rule="evenodd"/>
<path d="M64.6 209.3l.1 .2-.2-.1z" fill-rule="evenodd"/>
<path d="M64.5 209l.2-.1v.2l.2-.1 .1 .1-.3 .4z" fill-rule="evenodd"/>
<path d="M64.5 208.1a1.05 1.05 0 0 1 1.2 .5v-.7h.2v.9l-.3-.1a.67 .67 0 0 0-1-.4z" fill-rule="evenodd"/>
<path d="M64.6 212.9h.5l-.1 .8v-.6l-.2-.1-.2 .3z" fill-rule="evenodd"/>
<path d="M64.6 210.3h.2l.3 .1-.1 .6-.1-.5h-.2l-.1 .3z" fill-rule="evenodd"/>
<path d="M64.8 209.2l.2 .1-.1 .1z" fill-rule="evenodd"/>
<path d="M65.1 211.4h.6l.1 .2-.1 .4-.1-.4h-.3v.4h-.2z" fill-rule="evenodd"/>
<path d="M65.2 210.3h.6l-.1 .7v-.3a.26 .26 0 0 0-.3-.3 .26 .26 0 0 0-.2 .3z" fill-rule="evenodd"/>
<path d="M65.3 213.1l.6-.4v.2l-.7 .6z" fill-rule="evenodd"/>
<path d="M67.5 216.5h.2v.7h.4v-.6h.2v.6h.7v.2h-1.5z" fill-rule="evenodd"/>
<path d="M67.5 215.3h1.2l.2 .1-.1 .4-.2-.3-1.1-.1z" fill-rule="evenodd"/>
<path d="M67.5 216.1h1.1l.3-.7a.52 .52 0 0 1 0 .7 .52 .52 0 0 1-.6 .2h-.8z" fill-rule="evenodd"/>
<path d="M67.5 214.9h1.3v-.7h.2v.8h-1.5z" fill-rule="evenodd"/>
<path d="M67.5 213.8h1.3v-.6h.2v.8h-1.5z" fill-rule="evenodd"/>
<path d="M67.5 211.5l1.5 .5v.2l-1.5-.5z" fill-rule="evenodd"/>
<path d="M67.5 212.5l1.1-.4 .4 .1-1.5 .5z" fill-rule="evenodd"/>
<path d="M67.5 210h.2v.7h.4v-.7h.2v.7h.5v-.8h.2v1h-1.5z" fill-rule="evenodd"/>
<path d="M67.5 209.6l1.3-.2 .2 .1-1.5 .3z" fill-rule="evenodd"/>
<path d="M67.5 208.9l1.5 .4v.2l-1.5-.4z" fill-rule="evenodd"/>
<path d="M67.5 208.9l1.1-.3 .4 .1-1.3 .3z" fill-rule="evenodd"/>
<path d="M67.5 208.2l1.5 .3v.2l-1.5-.4z" fill-rule="evenodd"/>
<path d="M67.5 211.2h1.5v.1h-1.5z" fill-rule="evenodd"/>
</g>
<g fill="none" stroke="#ff7f00" stroke-width=".21">
<path d="M84.2 217l.4 .1zM84.2 216.9l.4 .1zM84.2 216.8l.4 .1zM84.2 216.7l.4 .1zM84.2 216.6l.4 .1zM84.2 216.5l.4 .1zM84.2 216.4l.4 .1zM84.2 216.2l.4 .1zM84.2 216.1l.4 .1zM84.2 216l.4 .1zM84.2 215.9l.4 .1zM84.2 215.8l.4 .1z"/>
<path d="M84.2 215.7l.4 .1zM84.2 215.6l.4 .1zM84.2 215.5h.4zM84.2 215.4h.4zM84.2 215.2l.4 .1zM84.2 215.1l.4 .1zM84.2 215l.4 .1zM84.2 214.9l.4 .1zM84.2 214.8l.4 .1zM84.2 214.7h.4zM84.2 214.6h.4zM84.2 214.5h.4z"/>
<path d="M84.2 214.4h.4zM84.2 214.2l.4 .1zM84.2 214.1l.4 .1zM84.2 214l.4 .1zM84.2 213.9l.4 .1zM84.2 213.8l.4 .1zM84.2 213.7h.4zM84.2 213.6h.4zM84.2 213.5h.4zM84.2 213.4h.4zM84.2 213.2l.4 .1zM84.2 213.1l.4 .1z"/>
<path d="M84.2 213l.4 .1zM84.2 212.9l.4 .1zM84.2 212.8l.4 .1zM84.2 212.7h.4zM84.2 212.6h.4zM84.2 212.5h.4zM84.2 212.4h.4zM84.2 212.2l.4 .1zM84.2 212.1l.4 .1zM84.2 212l.4 .1zM84.2 211.9l.4 .1zM84.2 211.8l.4 .1z"/>
<path d="M84.2 211.7h.4zM84.2 211.6h.4zM84.2 211.5h.4zM84.2 211.3l.4 .1zM84.2 211.2l.4 .1zM84.2 211.1l.4 .1zM84.2 211l.4 .1zM84.2 210.9l.4 .1zM84.2 210.8h.4zM84.2 210.7h.4zM84.2 210.6h.4zM84.2 210.4l.4 .1z"/>
<path d="M84.2 210.3l.4 .1zM84.2 210.2l.4 .1zM84.2 210.1l.4 .1zM84.2 210l.4 .1zM84.2 209.9l.4 .1zM84.2 209.8h.4zM84.2 209.6l.4 .1zM84.2 209.5l.4 .1zM84.2 209.4l.4 .1zM84.2 209.3l.4 .1zM84.2 209.2l.4 .1zM84.2 209.1l.4 .1z"/>
<path d="M84.2 209l.4 .1zM84.2 208.9l.4 .1zM84.2 208.7l.4 .1zM84.2 208.6l.4 .1zM84.2 208.5l.4 .1zM84.2 208.4l.4 .1zM84.2 208.3l.4 .1zM84.2 208.2l.4 .1zM84.2 208.1l.4 .1zM84.2 208l.4 .1zM84.2 207.8l.4 .1zM84.2 207.7l.4 .1z"/>
<path d="M84.2 207.6l.4 .1zM84.2 217.1l.4 .1z"/>
</g>
<text font-size="6.4" x="69.1" y="12">深圳市金逸晨电子有限公司</text>
<text font-size="5.9" x="151.5" y="113.2" transform="rotate(-90 151.5 113.2)">深圳市金逸晨电子有限公司</text>
<text font-size="4.8" x="166.7" y="95.9" transform="rotate(-90 166.7 95.9)">T128HC-C12-05</text>
<text font-size="4.2" x="15" y="27.2">3. Mechanical Dimension</text>
<g font-size="3.5">
<text x="69.6" y="18.2">ShenZhen GoldenMorning Electronic Co.,Ltd</text>
<text x="96.5" y="60.7" transform="rotate(-90 96.5 60.7)">D/CX</text>
<text x="101.9" y="282.2">5/13</text>
<text x="148.2" y="282.9">Model : T128HC-C12-05 Ver:1.0</text>
</g>
<g font-size="3.3">
<text x="80.8" y="59.8" transform="rotate(-90 80.8 59.8)">VCC</text>
<text x="101.7" y="59.9" transform="rotate(-90 101.7 59.9)">CSX</text>
<text x="106.9" y="59.6" transform="rotate(-90 106.9 59.6)">SCL</text>
<text x="112.1" y="59.9" transform="rotate(-90 112.1 59.9)">SDA</text>
<text x="65.2" y="60.1" transform="rotate(-90 65.2 60.1)">GND</text>
<text x="70.4" y="60.8" transform="rotate(-90 70.4 60.8)">LEDK</text>
<text x="75.6" y="60.8" transform="rotate(-90 75.6 60.8)">LEDA</text>
<text x="86" y="60.1" transform="rotate(-90 86 60.1)">GND</text>
<text x="91.2" y="60.1" transform="rotate(-90 91.2 60.1)">GND</text>
<text x="117.3" y="61" transform="rotate(-90 117.3 61)">RESX</text>
<text x="122.5" y="60.1" transform="rotate(-90 122.5 60.1)">GND</text>
<text x="65.2" y="70.1" transform="rotate(-90 65.2 70.1)">1</text>
<text x="70.4" y="70.2" transform="rotate(-90 70.4 70.2)">2</text>
<text x="75.6" y="70.2" transform="rotate(-90 75.6 70.2)">3</text>
<text x="80.8" y="70.1" transform="rotate(-90 80.8 70.1)">4</text>
<text x="86" y="70.2" transform="rotate(-90 86 70.2)">5</text>
<text x="91.2" y="70.2" transform="rotate(-90 91.2 70.2)">6</text>
<text x="96.5" y="70.2" transform="rotate(-90 96.5 70.2)">7</text>
<text x="101.7" y="70.2" transform="rotate(-90 101.7 70.2)">8</text>
<text x="106.9" y="70.2" transform="rotate(-90 106.9 70.2)">9</text>
<text x="112.1" y="71.2" transform="rotate(-90 112.1 71.2)">10</text>
<text x="117.3" y="71" transform="rotate(-90 117.3 71)">11</text>
<text x="122.5" y="71.2" transform="rotate(-90 122.5 71.2)">12</text>
<text x="157.1" y="112.4" transform="rotate(-90 157.1 112.4)">ShenZhen GoldenMorning Electronic Co.,Ltd</text>
</g>
<g font-size="3.2">
<text x="170.2" y="168.5" transform="rotate(-90 170.2 168.5)">(背光电路图)</text>
<text x="165.9" y="180.9" transform="rotate(-90 165.9 180.9)">Backlight Circuit Diagram:</text>
</g>
<text font-size="3.1" x="58.1" y="221.4" transform="rotate(-90 58.1 221.4)">RGB</text>
<g font-size="3">
<text x="58.4" y="63.6" transform="rotate(-90 58.4 63.6)">PIN NAME</text>
<text x="58.4" y="71.9" transform="rotate(-90 58.4 71.9)">NO.</text>
</g>
<g font-size="2.7">
<text x="168" y="44.6" transform="rotate(-90 168 44.6)">V1</text>
<text x="31.9" y="87" transform="rotate(-90 31.9 87)">V1</text>
</g>
<g font-size="2.5">
<text x="123.5" y="107.3" transform="rotate(-90 123.5 107.3)">0.35±0.05</text>
<text x="128.4" y="109.5" transform="rotate(-90 128.4 109.5)">P0.5*11=5.5±0.05</text>
<text x="131.2" y="122.8" transform="rotate(-90 131.2 122.8)">6.5</text>
<text x="126.1" y="131.5" transform="rotate(-90 126.1 131.5)">0.5±0.05</text>
<text x="112.7" y="134.1" transform="rotate(180 112.7 134.1)">3.3±0.3</text>
<text x="47.2" y="160.8" transform="rotate(-90 47.2 160.8)">1.6</text>
<text x="123.2" y="195.7" transform="rotate(-90 123.2 195.7)">FPC+PI补强=0.3±0.03</text>
<text x="33.4" y="220.5" transform="rotate(-90 33.4 220.5)">35.6±0.15(BL)</text>
<text x="38.7" y="218.2" transform="rotate(-90 38.7 218.2)">35.2(LCD)</text>
<text x="44.9" y="217.5" transform="rotate(-90 44.9 217.5)">32.4(AA)</text>
<text x="109.4" y="222.7" transform="rotate(180 109.4 222.7)">5.4±0.3</text>
<text x="125.9" y="227.6" transform="rotate(-90 125.9 227.6)">3.26</text>
<text x="65.5" y="233.1" transform="rotate(180 65.5 233.1)">AA)</text>
<text x="71.2" y="233.1" transform="rotate(180 71.2 233.1)">32.4(</text>
<text x="74.6" y="237.7" transform="rotate(180 74.6 237.7)">34.85(LCD/CF)</text>
<text x="108.9" y="238.6" transform="rotate(180 108.9 238.6)">37.25±0.3</text>
<text x="73.7" y="243.2" transform="rotate(180 73.7 243.2)">37.24(LCD)</text>
<text x="75.4" y="248.5" transform="rotate(180 75.4 248.5)">38.1±0.15(BL)</text>
</g>
<g font-size="2.4">
<text x="165.9" y="116.8" transform="rotate(-90 165.9 116.8)">LCM NO:</text>
<text x="173.6" y="118" transform="rotate(-90 173.6 118)">UNITS:MM</text>
</g>
<g font-size="2.1">
<text x="140.7" y="260.6" transform="rotate(-90 140.7 260.6)">NOTES:</text>
<text x="143.4" y="260.4" transform="rotate(-90 143.4 260.4)">1.Display Size (显示尺寸) :1.28&quot;TFT</text>
<text x="146.3" y="260.5" transform="rotate(-90 146.3 260.5)">2.Viewing Direction (视角方向) : ALL</text>
<text x="149.1" y="260.4" transform="rotate(-90 149.1 260.4)">3.Display Mode (显示模式) : Transmissive /NormallyBlack</text>
<text x="151.9" y="260.4" transform="rotate(-90 151.9 260.4)">4.Resolution (分辨率) : 240*RGB*240</text>
<text x="154.7" y="260.5" transform="rotate(-90 154.7 260.5)">5.Color (颜色) : 262K</text>
<text x="157.5" y="260.5" transform="rotate(-90 157.5 260.5)">6.Drive IC (驱动IC) : GC9A01</text>
<text x="160.3" y="260.5" transform="rotate(-90 160.3 260.5)">7.Interface (接口) : 4-Wire SPI</text>
<text x="163.1" y="260.5" transform="rotate(-90 163.1 260.5)">8.Backlight (背光) : White IF=40mA,VF=3.0V(TYP)</text>
<text x="166" y="260.5" transform="rotate(-90 166 260.5)">9.Luminance (透屏亮度) : 290cd/m2(TYP)</text>
<text x="168.8" y="260.6" transform="rotate(-90 168.8 260.6)">10.Operating temperature (工作温度) : -20℃+70℃</text>
<text x="171.6" y="260.6" transform="rotate(-90 171.6 260.6)">11.Storage temperature (存储温度) : -30℃+80℃</text>
<text x="174.5" y="260.6" transform="rotate(-90 174.5 260.6)">12.RoHS (欧盟标准) : YES</text>
<text x="177.3" y="260.5" transform="rotate(-90 177.3 260.5)">*Unspecified Tolerance (未定义公差) : ±0.1</text>
</g>
<g font-size="2">
<text x="31.6" y="45.6" transform="rotate(-90 31.6 45.6)">20220505</text>
<text x="31.5" y="51.6" transform="rotate(-90 31.5 51.6)">YYQ</text>
<text x="177.4" y="60.2" transform="rotate(-90 177.4 60.2)">TS</text>
<text x="182.1" y="64.5" transform="rotate(-90 182.1 64.5)">2022-05-05</text>
<text x="31.4" y="73.2" transform="rotate(-90 31.4 73.2)">First edition</text>
<text x="177.3" y="77.2" transform="rotate(-90 177.3 77.2)">YYQ</text>
<text x="182.1" y="80.6" transform="rotate(-90 182.1 80.6)">2022-05-05</text>
</g>
<g font-size="1.9">
<text x="156.3" y="149.3" transform="rotate(-90 156.3 149.3)">LEDK</text>
<text x="156.5" y="181.6" transform="rotate(-90 156.5 181.6)">LEDA</text>
</g>
<text font-size="1.3" x="79" y="217.6" transform="rotate(-90 79 217.6)">银浆点</text>
<g font-size=".6">
<text x="88.4" y="110.2" transform="rotate(-90 88.4 110.2)">A K</text>
<text x="86" y="213.7" transform="rotate(-90 86 213.7)">Bend</text>
<text x="86" y="212.2" transform="rotate(-90 86 212.2)">Area</text>
</g>
</svg>
